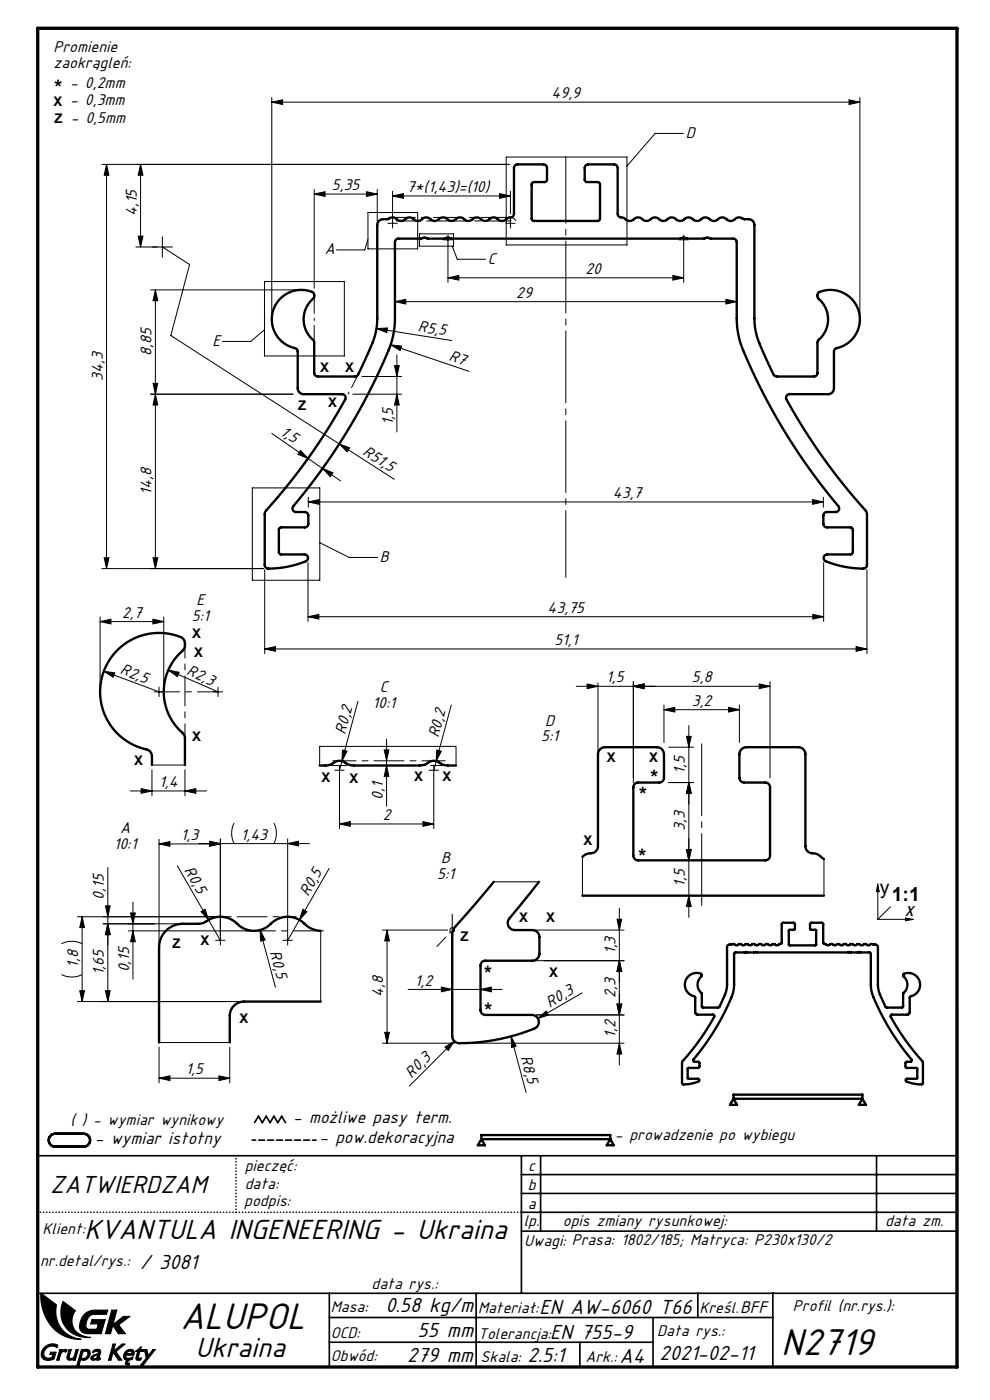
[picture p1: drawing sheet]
<svg xmlns="http://www.w3.org/2000/svg" width="210mm" height="297mm" viewBox="0 0 210 297" stroke-linecap="round" stroke-linejoin="round" font-family="sans-serif">
<g fill="none" stroke="#000" stroke-width=".5">
<path d="M59.4 63.4a5.9 5.9 0 0 1 7.1-1.2l.1 .9a6.1 6.1 0 0 0 0 9.3l.1 6.7a.75 .75 0 0 0 .7 .8l8.2-.1 .4-.3 1.9-4.1a16.7 16.7 0 0 0 2.1-7.8v-20a1.25 1.25 0 0 1 1.3-1.1h.9a1.77 1.77 0 0 1 2.4 .3 1.72 1.72 0 0 0 1.8-.6 1.72 1.72 0 0 1 1.8 .6 1.72 1.72 0 0 0 1.8-.6 1.72 1.72 0 0 1 1.8 .6 1.72 1.72 0 0 0 1.7-.6 1.72 1.72 0 0 1 1.8 .6 1.72 1.72 0 0 0 1.8-.6 1.72 1.72 0 0 1 1.8 .6 1.72 1.72 0 0 0 1.8-.6 1.72 1.72 0 0 1 1.8 .6 1.72 1.72 0 0 0 1.8-.6 1.72 1.72 0 0 1 1.7 .6 1.77 1.77 0 0 0 1.8-.6l.2-.1a.84 .84 0 0 0 1-.7v-9.8l.2-.4 .6-.3h5.5a.75 .75 0 0 1 .7 .7v2.5l-.1 .4-.4 .1h-2.3l-.4 .4v7.4l.1 .3 .4 .2h13.5l.3-.2 .2-.3v-7.4l-.4-.4h-2.4l-.3-.1-.2-.4v-2.6l.4-.5 .4-.1h5.5a.75 .75 0 0 1 .7 .7v9.9a1.43 1.43 0 0 0 1.4 .8 1.48 1.48 0 0 0 2.3 0 1.66 1.66 0 0 1 2 .5 1.72 1.72 0 0 0 1.8-.6 1.72 1.72 0 0 1 1.8 .6 1.72 1.72 0 0 0 1.8-.6 1.72 1.72 0 0 1 1.7 .6 1.72 1.72 0 0 0 1.8-.6 1.72 1.72 0 0 1 1.8 .6 1.72 1.72 0 0 0 1.8-.6 1.72 1.72 0 0 1 1.8 .6 1.72 1.72 0 0 0 1.8-.6 1.72 1.72 0 0 1 1.7 .6 1.7 1.7 0 0 0 1.8-.6 1.5 1.5 0 0 1 1.4 .3h1.3a1.25 1.25 0 0 1 1 1.2v20.5a19.2 19.2 0 0 0 2.5 8l1.6 3.3 .5 .3h8.3l.4-.3 .1-.4v-6.6a8.7 8.7 0 0 0 2.2-4 6.4 6.4 0 0 0-2.2-5.4v-.7a1.2 1.2 0 0 1 1.2-.7 6.3 6.3 0 0 1 7.7 4.8 6.3 6.3 0 0 1-5.1 7.5l-.3 .6v7.8a1.25 1.25 0 0 1-1.2 1.2h-8.4a.75 .75 0 0 0-.5 1.1 133.4 133.4 0 0 0 17 24l.1 11.2-.3 .6a17 17 0 0 1-8.7-1.7 .75 .75 0 0 1-.1-.8 .75 .75 0 0 1 .7-.4h4.9l.4-.1 .1-.4v-4.8l-.1-.3-.4-.1-5.3-.1-.4-.5v-1.9a.75 .75 0 0 1 .7-.8h2a.75 .75 0 0 0 .4-1.2 124.5 124.5 0 0 1-20.9-35l-.4-2.1-.2-2v-16.9a.75 .75 0 0 0-.8-.8h-4.9a1.05 1.05 0 0 0-1.3 0h-3.7a1.05 1.05 0 0 0-1.3 0h-48.7a1.05 1.05 0 0 0-1.3 0h-3.7a1.05 1.05 0 0 0-1.3 0h-4.8l-.4 .2-.3 .3v16.5a18.6 18.6 0 0 1-2.1 8.4 131.4 131.4 0 0 1-19.6 31.6 .75 .75 0 0 0 .7 1h1.9l.5 .2 .2 .6v1.7a.75 .75 0 0 1-.7 .8h-5l-.4 .1-.1 .4v4.7l.1 .4 .4 .1h5a.75 .75 0 0 1 .6 .7 .75 .75 0 0 1-.4 .8 18 18 0 0 1-8.4 1.4l-.3-.6v-11.2a128.5 128.5 0 0 0 17.1-24.2 .75 .75 0 0 0-.7-.9h-8.4a1.25 1.25 0 0 1-1-1.2l-.1-7.9a.91 .91 0 0 0-.9-.7 6.2 6.2 0 0 1-2.8-10.4zM32.2 162.3v-1.9a1.5 1.5 0 0 0-1.1-1.4 12.5 12.5 0 0 1-9.3-16 12.5 12.5 0 0 1 16.9-7.7 1.95 1.95 0 0 1 0 2.8 11.6 11.6 0 0 0 .3 17.7l.2 .8v5.7M67.8 162.4h1.5l.9-.2a2.47 2.47 0 0 1 3-.4l.9 .4 .9 .2h14l1.2-.2a2.47 2.47 0 0 1 3-.4l1.3 .6h2.2M68 197.5h-.2a5.6 5.6 0 0 1-3.8-2 5.2 5.2 0 0 0-7.1 1 5.2 5.2 0 0 1-7.1-1 5.3 5.3 0 0 0-6.6 .3l-1.1 .2a10.1 10.1 0 0 0-5.4 .4 5 5 0 0 0-3 4.6v20.2M104.7 187.1l-8.1 9.5a2.5 2.5 0 0 0-.7 1.7v21.5a1.5 1.5 0 0 0 1.5 1.5 40.1 40.1 0 0 0 16.4-3.4 1.5 1.5 0 0 0 .4-1.6 1.5 1.5 0 0 0-1.4-1h-9.9a1 1 0 0 1-1-1v-9.5a1 1 0 0 1 1-1h10a1.5 1.5 0 0 0 1.5-1.5v-3.5a1.5 1.5 0 0 0-1.5-1.5h-3.7a1.5 1.5 0 0 1-1.4-.9 1.5 1.5 0 0 1 .2-1.6l6.3-7.7M123.5 181.8a3.4 3.4 0 0 1 2.4-.9l.7-.6 .2-.8v-19.5a1.5 1.5 0 0 1 1.5-1.5h11a1.5 1.5 0 0 1 1.5 1.5v5a1 1 0 0 1-1 1h-4.5a1 1 0 0 0-1 1v14.5a1 1 0 0 0 1 1h27a1 1 0 0 0 1-1v-14.5a1 1 0 0 0-1-1h-4.5a1 1 0 0 1-1-1v-5a1.5 1.5 0 0 1 1.5-1.5h11a1.5 1.5 0 0 1 1.5 1.5v19.5a1.67 1.67 0 0 0 2 1.6l.7 .2 1.3 .9M123.5 190h51.3M68 212.5h-16.3a3 3 0 0 0-3 3v5.7M146 207.2a2.13 2.13 0 0 1 2.9-.4l-.1 .3a2.5 2.5 0 0 0 .1 3.8v2.6l.1 .2 3.3 .1 .3-.2a11.1 11.1 0 0 0 1.6-4.8v-8l.3-.4h.6a.8 .8 0 0 1 1.1 .2l.1-.1a.85 .85 0 0 1 1.3 .1l.2-.1a.85 .85 0 0 1 1.3 .1l.1-.1a.85 .85 0 0 1 1.3 .1l.1-.1a.85 .85 0 0 1 1.3 .1l.2-.1a.85 .85 0 0 1 1.2 .1l.2-.1a.85 .85 0 0 1 1.3 .1l.8-.4 .2-.2v-3.9l.3-.3h2.2l.3 .2v1.2l-1.1 .1-.2 .1v3l.2 .2 5.5-.1 .1-3.1-.1-.1-1.1-.1-.1-1.2 .3-.2h2.3l.2 .3v3.9l.5 .3a.81 .81 0 0 0 1.2 0h.2a.85 .85 0 0 0 1.2 0h.2a.85 .85 0 0 0 1.3 0h.1a.85 .85 0 0 0 1.3 0h.1a.85 .85 0 0 0 1.3 0h.2a.85 .85 0 0 0 1.3 0h.1a.84 .84 0 0 0 1.3 0l1 .1 .3 .4v8a11.3 11.3 0 0 0 1.9 5l3.4-.1 .1-3a2.49 2.49 0 0 0 0-3.8v-.1a2.2 2.2 0 0 1 3.2 .7 2.63 2.63 0 0 1-1.8 4v3.3l-.2 .3-.3 .2h-3.4l-.2 .2a57.3 57.3 0 0 0 6.9 9.9l-.1 4.6a1.56 1.56 0 0 1-1.4 0l-1.2-.3a1.01 1.01 0 0 1-1-.5l.2-.3h2.1l.2-.2-.1-2.1-2.2-.1-.2-.2 .1-1 1-.1 .2-.3a49 49 0 0 1-8.5-14.7l-.2-1.1v-6.9l-.2-.1-2.3-.1-26.2 .1-.3 .3-.1 7.5a39 39 0 0 1-5.5 10.9l-3.1 4.1 .2 .3 1.1 .2v1l-.2 .2h-2.1l-.1 .1v2.1l2.2 .1 .2 .3a1.01 1.01 0 0 1-1 .5l-1.1 .3a1.57 1.57 0 0 1-1.4 0l-.1-4.8a46 46 0 0 0 6.8-9.7l-.3-.2h-3.2l-.4-.2-.1-.3-.1-3.3a2.57 2.57 0 0 1-1.4-4.3zM203 214.3v75.7M155.6 233.1v-.9h27.3v.9M155.6 233.1h27.3"/>
<path d="M155.6 233.1l.7 1.3h-1.5zM182.9 233.1l.8 1.3h-1.5zM10.7 241l.8-.5h6.2a1.37 1.37 0 0 1 1.4 1.4 1.37 1.37 0 0 1-1.4 1.4h-6a1.37 1.37 0 0 1-1.2-.9 1.37 1.37 0 0 1 .2-1.4zM102.1 241.7v-.9h27.4v.9M102.1 241.7h27.4M102.1 241.7l.8 1.3h-1.5zM129.5 241.7l.7 1.3h-1.5z"/>
</g>
<g fill="none" stroke="#000" stroke-width=".25">
<path d="M8.7 274.3l3.3 2.5a5.8 5.8 0 0 0 5.3 7.3 8.2 8.2 0 0 1-8.4-6.9zM13.4 276.1l2.6 2a3.5 3.5 0 0 0-.4 3.6 3.5 3.5 0 0 0 3 2h.7a5.4 5.4 0 0 1-5.9-7.6zM18 278.8a3 3 0 0 1 2.1-.9h2.7l-.2 .9h-2.6a2.16 2.16 0 0 0-1.6 3l.5 .2h1.6l.4-1.2h-1.6l.2-.8h2.8l-.8 2.9h-2.8a1.69 1.69 0 0 1-1.7-.8 1.69 1.69 0 0 1 .1-1.8l.4-.9zM23.7 277.9h1.1l-.9 3.2 2.3-1.8h1.3l-2.3 1.8 1.4 1.8h-1.5l-1.2-1.8-.5 1.8h-1zM9.4 285.9a2.37 2.37 0 0 1 2.8-.5l-.1 .5a1.7 1.7 0 0 0-2-.1 1.7 1.7 0 0 0-.7 1.9l.7 .4h.7l.3-.1 .1-.7h-.6l.1-.4h1.2l-.4 1.4a2.03 2.03 0 0 1-2.7-.5v-1zM12.7 286.3h.4l-.1 .4a.75 .75 0 0 1 1.3-.2l-.4 .3a.62 .62 0 0 0-.7 0 .62 .62 0 0 0-.4 .5l-.3 1.2h-.4zM14.7 286.3h.4l-.4 1.5 .1 .3 .3 .1 .6-.3 .4-1.6h.5l-.7 2.2h-.4l.1-.2-.5 .2a.59 .59 0 0 1-.7-.1 .59 .59 0 0 1-.2-.6zM17.3 286.3h.4v.1l.3-.1a.88 .88 0 0 1 1.1 .3 .88 .88 0 0 1-.1 1.1l-.4 .5-.5 .3-.5 .1-.5-.2-.3 1.2h-.5zM17.6 286.8a.66 .66 0 0 1 1 0 .66 .66 0 0 1-.2 1l-.6 .4-.6-.2zM20.6 288.1l-.1 .2M20.7 287.4l-.4 .2a.37 .37 0 0 0-.5 .2 .37 .37 0 0 0 .2 .5l.6-.2M21 288.1h.3l-.3 .4-.4 .1-.1-.3"/>
<path d="M21 288.1l.3-1.1-1.2 .4a.67 .67 0 0 0-.7 .4 .67 .67 0 0 0 .2 .7l.9-.2M21 288.1l-.5 .2M21.3 287.1a.65 .65 0 0 0-.2-.8 .65 .65 0 0 0-.8 0l-.5 .2-.1 .5 .4-.3a.44 .44 0 0 1 .8 .3l-.3 1.1M24 285.2h.5l-.5 1.5 1.9-1.5h.6l-1.9 1.5 1.2 1.8h-.7l-1.1-1.6-.5 1.6h-.5zM26.7 286.7l.8-.4a.79 .79 0 0 1 .9 .3 .79 .79 0 0 1 0 .9h-1.7a.62 .62 0 0 0 .3 .7 .62 .62 0 0 0 .7-.1l.5-.3-.1 .5-.8 .3a.34 .34 0 0 0-.1 .6h.2v.4h-.5a.49 .49 0 0 1-.3-.5 .49 .49 0 0 1 .3-.5h.1a.97 .97 0 0 1-.8-.8 .97 .97 0 0 1 .4-1zM27 286.8l.7-.2 .2 .2 .1 .4h-1.2zM28.8 286.6l1.1-.8-.1 .5h.7l-.1 .4h-.7l-.4 1.3 .2 .1 .5-.1-.1 .5-.4 .1a.46 .46 0 0 1-.6-.1 .46 .46 0 0 1 0-.6l.3-1.2zM30.6 286.3h.5l.3 1.3 1.1-1.3h.4l-2.6 3.3h-.5l1.2-1.5z"/>
</g>
<g fill="none" stroke="#000" stroke-width=".35">
<path d="M54 238.2l.8-1.4 .8 1.4 .9-1.4 .8 1.4 .8-1.4 .8 1.4 .8-1.4 .9 1.4M8 245.2h195M110.6 257.2h92.4M110.6 253.2h92.4M110.6 245.2v29.2M110.6 249.2h92.4M114.7 245.2v15.9M185.9 245.2v16M8 274.4h195M8 260.6v29.4M69.9 274.4v15.6h65.7M69.9 279.5h94"/>
<path d="M101 274.4v15.6M110.6 261.2h92.4M138.5 279.5v10.5M148 274.2v5.3M163.9 274.3v15.8M69.9 284.8h68.6M123 284.8v5.2"/>
</g>
<path d="M50.1 257.2v-12" fill="none" stroke="#000" stroke-width=".35" stroke-dasharray="0 .6"/>
<path d="M8 257.2h102.6" fill="none" stroke="#000" stroke-width=".35" stroke-dasharray="0 .6" stroke-dashoffset=".1"/>
<path d="M8 6h195v284h-195z" fill="none" stroke="#000" stroke-width=".7"/>
<path d="M186.2 195l2.7-2.6" fill="none" stroke="#000" stroke-width=".21" stroke-dasharray="6.3 1.3 1.3 1.3"/>
<g fill="none" stroke="#000" stroke-width=".21">
<path d="M21.6 34.9h86.4M22.6 34.9v85.7M22.6 34.9l.5 2.3h-1zM29.8 34.9v17.5M29.8 34.9l.5 2.3h-1zM57.7 21.7l2.3-.5v1zM57.7 20.7v46M57.7 21.7h124.7M107.4 33.3h25.6v18.7h-25.6zM145 28.3h-6l-6 6.9M180.1 21.2l2.3 .5-2.3 .5zM182.4 20.7v46"/>
<path d="M28.8 52.4h7.8M29.3 50.1h1l-.5 2.3zM34.4 52.4l5.8 3.7-4 15.1 47.4 30.5M34.4 50.2v4.4M56.1 59.7h16.9v15.8h-16.9zM66.7 41.2l2.3-.5v1zM66.7 40.2v20.9M66.7 41.2h13.3M77.7 40.7l2.3 .5-2.3 .5zM78.1 50.7l-.7 2.3h-6M78.1 45.1h10.5v7.7h-10.5zM80 40.2v8.4"/>
<path d="M82.3 47.4h2M83.3 41.6l2.3-.5v1zM83.3 40.6v7.8M83.3 41.6h25M89 49.6h7.2v2.6h-7.2zM94 50.9h2M95 58.9l2.3-.5v1zM95 49.9v10M95 58.9h50M95.9 52.2l1.1 2.8h6M106 41.1l2.3 .5-2.3 .5zM107.3 47.4h2"/>
<path d="M108.3 46.4v2M108.3 40.6v4.8M142.7 58.4l2.3 .5-2.3 .5zM144 50.9h2M145 49.9v10M32 61.5h30.9M33 61.5v59.1M33 61.5l.5 2.3h-1zM56.1 70l-2.9 2.4h-6M76.8 79.9h8.4M79.9 69.7l2.3-.1-.2 1zM79.9 69.7l15.9 2.5"/>
<path d="M82.9 73.2l2.3 .2-.3 1zM82.9 73.2l16.6 5.6M83.7 77.6h1l-.5 2.3zM83.8 64l2.3-.5v1zM83.8 64h72.5M84.2 75.3v16.3M154 63.5l2.3 .5-2.3 .5zM32 83.6h30.2M32.5 81.3h1l-.5 2.3zM33 83.6l.5 2.3h-1zM57.6 92l14.6 10M63.7 95.6l1.7 1.7-2.2-.9z"/>
<path d="M66 96.3l-1.2 1.8M68.4 99.4l2.2 .9-.5 .8zM69.1 98.4l-1.2 1.8M72 94.2l2.2 .8-.6 .8zM74.8 83.6h10.4M84.2 83.6l.5 2.3h-1zM22.1 118.3h1l-.5 2.3zM32.5 118.3h1l-.5 2.3zM53.5 103.5h14.3v19.6h-14.3zM65.3 119.4v12.4M65.4 106.5l2.3-.5v1zM65.4 105.5v2.1"/>
<path d="M65.4 106.5h109.3M67.8 115.1l6.3 3.2h6M172.4 106l2.3 .5-2.3 .5zM174.7 105.5v2.1M174.7 119.4v12.4M21.2 131.9l2.3-.5v1zM21.2 130.9v14.9M21.2 131.9h13.5M21.6 120.6h34.3M32.4 131.4l2.3 .5-2.3 .5zM34.7 130.9v14.9M56.2 137.7l2.3-.5v1z"/>
<path d="M56.2 120.9v17.8M56.2 137.7h127.7M65.3 130.8l2.3-.5v1zM65.3 130.8h109.4M172.4 130.3l2.3 .5-2.3 .5zM181.6 137.2l2.3 .5-2.3 .5zM183.9 120.9v17.8M22 142.4l2.3 .3-.3 1zM22 142.4l11.7 4.4M32.7 146.8h2M33.7 145.8v2M35.7 142.2l2.3 .4-.4 .9z"/>
<path d="M35.7 142.2l10.5 4.6M45.2 146.8h2M46.2 145.8v2M72.6 159.1l1 .3-1.1 2.1zM75.9 148.8l-3.9 14.6M81.5 159.1h1l-.5 2.3zM82 156.8v14.2M92.6 159.1l1 .3-1.1 2.1zM95.7 149.6l-3.7 13.8M124.5 145.1l2.3 .5-2.3 .5zM126.8 144.9v34.6M134.3 145.6l2.3-.5v1z"/>
<path d="M134.3 144.6v21.4M140.8 150.6l2.3-.5v1zM140.8 149.6v7.9M140.8 150.6h16M141.8 158.5h5.3M145.6 156.2h1l-.5 2.3zM146.1 153.9v40.7M154.5 150.1l2.3 .5-2.3 .5zM156.8 149.6v7.9M161 145.1l2.3 .5-2.3 .5zM163.3 144.6v20.4M163.3 145.6h-41.1"/>
<path d="M27.6 167.8h16.2M29.9 167.3l2.3 .5-2.3 .5zM32.2 163.3v5.5M32.2 162.3h7M33.7 179l2.3-.5v1zM33.7 178v25M33.7 179h13M39.2 167.8l2.3-.5v1zM39.2 163.3v5.5M42.1 179h23.5M44.4 178.5l2.3 .5-2.3 .5zM46.7 178v22.5"/>
<path d="M49.7 174.6a4.9 4.9 0 0 0 0 4.4M58.1 174.6a4.9 4.9 0 0 1 0 4.4M61 179l2.3-.5v1zM61 178v22.5M67.8 162.4v-4.1h28.9v4.1M71 163.4h2M72 174.8l2.3-.5v1zM72 162.4v13.4M72 174.8h20M82 162.4l.5 2.3h-1zM89.7 174.3l2.3 .5-2.3 .5zM91 163.4h2"/>
<path d="M92 162.4v13.4M146.1 166l.5 2.3h-1zM147.1 166h-5.3M16.4 194.5h29.3M17.4 194.5v18M17.4 194.5l.5 2.3h-1zM21.9 196h18.1M22.4 192.2h1l-.5 2.3zM22.9 196l.5 2.3h-1zM22.9 184.1v28.4M27.2 197.5h25.7M27.7 193.7h1l-.5 2.3z"/>
<path d="M28.2 197.5l.5 2.3h-1zM28.2 191.4v16.3M37.6 183.7l9.1 15.8M42.7 193.4l.8-.5 .7 2.2zM45.7 199.5h2M55.2 197.3l1.1 2.1-1 .3zM55.2 197.3l3.2 12.2M60 199.5h2M63.5 195.1l-2.5 4.4M64.2 192.9l.9 .5-1.6 1.7zM68 197.5v15M69.8 184.2l-6.3 10.9"/>
<path d="M81.1 197.3h13.8M82.1 197.3v24M82.1 197.3l.5 2.3h-1zM104.7 187.1h9.6M112.5 197.3h19.9M123.5 181.8v8.2M130.9 195h1l-.5 2.3zM131.4 192.7v33.2M145.6 180.2h1l-.5 2.3zM146.1 190l.5 2.3h-1zM174.8 182.2v7.8M186.2 187.5l.3 1.7h-.6z"/>
<path d="M186.2 189.2v5.8h5.9M192.1 194.7l1.6 .3-1.6 .3zM13.1 206.8a4.9 4.9 0 0 0 4.3 0M13.1 200.2a4.9 4.9 0 0 1 4.3 0M16.4 212.5h34.3M16.9 210.2h1l-.5 2.3zM22.4 210.2h1l-.5 2.3zM81.6 219h1l-.5 2.3zM86.6 209.9h19.9M93.6 209.4l2.3 .5-2.3 .5zM101.9 209.9l2.3-.5v1zM108.4 219.9l1.1 2.1-1 .2z"/>
<path d="M108.4 219.9l3.2 11.9M111.2 203.8h21.2M113.8 215.3h18.6M114.1 216.1l1.7-1.6 .5 .8zM123.5 210.6l-9.4 5.5M130.9 213h1l-.5 2.3zM131.4 203.8l.5 2.3h-1zM33.7 221.2h15M33.7 228.7l2.3-.5v1zM33.7 222.2v7.5M33.7 228.7h15M46.4 228.2l2.3 .5-2.3 .5z"/>
<path d="M48.7 222.2v7.5M81.1 221.3h15.3M94.4 222.1l2-1.2-1.3 1.9zM96.4 220.9l-9.6 9.5M98.4 221.3h34M131.4 221.3l.5 2.3h-1z"/>
<circle cx="95.9" cy="197.3" r=".5"/>
</g>
<path d="M53.5 241.9h13.5" fill="none" stroke="#000" stroke-width=".35" stroke-dasharray="1.3 .6" stroke-dashoffset=".5"/>
<g fill="#000">
<path d="M186.2 187.5l.3 1.7h-.6zM192.1 194.7v.6l1.6-.3z" fill-rule="evenodd"/>
<path d="M8.7 274.3a9 9 0 0 0 6.3 9.6l2.3 .2-1.3-.2-1-.4-1.8-1.4-.7-1-.5-1.4-.2-1.4 .2-1.5zM18 278.8l-.6 .8-.4 1.2-.1 .9 .3 .7 .5 .3 .5 .2h3.3l.8-2.9h-2.8l-.2 .8h1.6l-.4 1.2h-1.6l-.4-.1-.3-.6 .1-.9 .5-.9 .5-.5 .6-.2h2.7l.2-.9-3.3 .1-.9 .3zM23.7 277.9l-1.3 5h1l.5-1.8 1.2 1.8h1.5l-1.4-1.8 2.3-1.8h-1.3l-2.3 1.8 .9-3.2zM9.5 285.8l-.5 .5-.2 .7v.6l.2 .5 .4 .3 .6 .2 1.5-.3 .4-1.4h-1.2l-.1 .4h.6l-.1 .7-.8 .1-.6-.1-.3-.4-.1-.8 .3-.6 .7-.5 .9-.1 .9 .3 .1-.5-.6-.3h-.8l-.7 .2zM12.7 286.3l-.6 2.2h.4l.3-1.2 .3-.4 .4-.2 .4 .2 .4-.4-.6-.2-.7 .5 .1-.5zM17.6 286.8l-.4 1.2 .6 .2 .6-.4 .2-.7-.3-.5zM17.3 286.3h.4v.1l.6-.1 .5 .1 .3 .4v.6l-.4 .7-.5 .4-.5 .1-.6-.2-.3 1.2h-.5zM24 285.2l-1 3.3h.5l.5-1.6 1.1 1.6h.7l-1.2-1.8 1.9-1.5h-.6l-1.9 1.5 .5-1.5zM26.6 286.7l.5-.3 .6-.1 .5 .1 .2 .3v.8h-1.7v.4l.3 .2h.6l.6-.3-.1 .5-.7 .3-.3 .4v.2h.3v.4l-.8-.2 .1-.4 .3-.4-.5-.2-.3-.4 .1-.7zM27 286.9l-.2 .3h1.2v-.4l-.3-.2zM30.6 286.3l.4 1.8-1.2 1.5h.5l2.6-3.3h-.4l-1.1 1.3-.3-1.3zM28.8 286.6l.4 .1-.3 1.7 .3 .2 .7-.1 .1-.5-.5 .1-.2-.2 .4-1.2h.7l.1-.4h-.7l.1-.5zM14.7 286.3l-.5 1.6 .1 .4 .6 .3 .7-.3-.1 .2h.4l.7-2.2h-.5l-.4 1.6-.6 .3-.3-.1-.1-.3 .4-1.5zM19.8 286.5l-.1 .5 .8-.3 .3 .1v.3l.5-.1v-.5l-.2-.2h-.7zM19.5 287.7l-.2 .4 .1 .4 .4 .1 .5-.1 .3-.4-.7 .1-.1-.3 .9-.5 .1-.3zM20.8 287.1l-.3 1.2 .5-.2 .3-1.1zM20.5 288.3l.1 .3h.3l.3-.2 .1-.3z" fill-rule="evenodd"/>
<path d="M13.4 276.1l2.6 2-.5 1-.2 1.2 .1 1 .5 1 1.6 1 1.8 .4h-1.6l-1.4-.4-1.2-.6-1-.9a5.5 5.5 0 0 1-.7-5.7z" fill-rule="evenodd"/>
</g>
<path d="M92.6 200.9l5.4-5.9 5.2-6.1" fill="none" stroke="#000" stroke-width=".21" stroke-dasharray="5.1 1 .5 1" stroke-dashoffset="2.2" stroke-linecap="butt"/>
<path d="M109.4 46.9a1.25 1.25 0 0 0-2-.4" fill="none" stroke="#000" stroke-width=".21" stroke-dasharray="5.1 1 .5 1" stroke-linecap="butt"/>
<path d="M72 86.9a125 125 0 0 0 7-14" fill="none" stroke="#000" stroke-width=".21" stroke-dasharray="5.1 1 .5 1" stroke-dashoffset="2.3" stroke-linecap="butt"/>
<path d="M120 122.5v-89.3" fill="none" stroke="#000" stroke-width=".21" stroke-dasharray="15.2 1.3 1.3 1.3" stroke-dashoffset="1.1"/>
<path d="M148.8 192.9v-35.9" fill="none" stroke="#000" stroke-width=".21" stroke-dasharray="15.2 1.3 1.3 1.3" stroke-dashoffset="-.8"/>
<path d="M33.7 146.8h12.5" fill="none" stroke="#000" stroke-width=".21" stroke-dasharray="6.3 1.3 1.3 1.3" stroke-dashoffset="2"/>
<path d="M39.2 156.6v-20.1" fill="none" stroke="#000" stroke-width=".21" stroke-dasharray="6.3 1.3 1.3 1.3" stroke-dashoffset="3.3"/>
<path d="M70.6 161.4h23.8" fill="none" stroke="#000" stroke-width=".21" stroke-dasharray="6.3 1.3 1.3 1.3" stroke-dashoffset="1.4"/>
<path d="M44.2 194.5h18.6" fill="none" stroke="#000" stroke-width=".21" stroke-dasharray="6.3 1.3 1.3 1.3" stroke-dashoffset="4"/>
<path d="M51.4 197.5h17.8" fill="none" stroke="#000" stroke-width=".21" stroke-dasharray="6.3 1.3 1.3 1.3" stroke-dashoffset="-.7"/>
<path d="M82.4 46.1h25.4" fill="none" stroke="#000" stroke-width=".21" stroke-dasharray="6.3 1.3 1.3 1.3" stroke-dashoffset=".6"/>
<path d="M84 46.9h24.4" fill="none" stroke="#000" stroke-width=".21" stroke-dasharray="6.3 1.3 1.3 1.3" stroke-dashoffset="1.2"/>
<path d="M68.6 162.4h27.7" fill="none" stroke="#000" stroke-width=".21" stroke-dasharray="5.1 1 .5 1" stroke-dashoffset=".2"/>
<path d="M95.9 193.9v25.9" fill="none" stroke="#000" stroke-width=".21" stroke-dasharray="5.1 1 .5 1" stroke-dashoffset="1"/>
<path d="M66.7 72.9v-10.3" fill="none" stroke="#000" stroke-width=".21" stroke-dasharray="5.1 1 .5 1" stroke-dashoffset="1.2"/>
<g fill="#000">
<path d="M79.9 69.7l2.3-.1-.2 1zM82.9 73.2l2.3 .2-.3 1zM72 94.2l2.2 .8-.6 .8zM22 142.4l2.3 .3-.3 1zM35.7 142.2l2.3 .4-.4 .9zM72.6 159.1l1 .3-1.1 2.1zM92.6 159.1l1 .3-1.1 2.1zM42.7 193.4l.8-.5 .7 2.2zM55.2 197.3l1.1 2.1-1 .3zM64.2 192.9l.9 .5-1.6 1.7zM108.4 219.9l1.1 2.1-1 .2zM114.1 216.1l1.7-1.6 .5 .8z"/>
<path d="M94.4 222.1l2-1.2-1.3 1.9z"/>
<path d="M57.7 21.7l2.3-.5v1zM180.1 21.2l2.3 .5-2.3 .5zM65.3 130.8l2.3-.5v1zM172.4 130.3l2.3 .5-2.3 .5zM72 174.8l2.3-.5v1zM89.7 174.3l2.3 .5-2.3 .5zM21.2 131.9l2.3-.5v1zM32.4 131.4l2.3 .5-2.3 .5z"/>
<path d="M83.3 41.6l2.3-.5v1zM106 41.1l2.3 .5-2.3 .5z"/>
<path d="M95 58.9l2.3-.5v1zM142.7 58.4l2.3 .5-2.3 .5z"/>
<path d="M33 61.5l.5 2.3h-1zM32.5 81.3h1l-.5 2.3zM29.3 50.1h1l-.5 2.3zM29.8 34.9l.5 2.3h-1zM22.4 192.2h1l-.5 2.3zM22.9 196l.5 2.3h-1zM131.4 203.8l.5 2.3h-1zM130.9 213h1l-.5 2.3zM82.1 197.3l.5 2.3h-1zM81.6 219h1l-.5 2.3zM145.6 180.2h1l-.5 2.3zM146.1 190l.5 2.3h-1z"/>
<path d="M154 63.5l2.3 .5-2.3 .5zM83.8 64l2.3-.5v1zM172.4 106l2.3 .5-2.3 .5zM65.4 106.5l2.3-.5v1zM77.7 40.7l2.3 .5-2.3 .5zM66.7 41.2l2.3-.5v1zM46.4 228.2l2.3 .5-2.3 .5zM33.7 228.7l2.3-.5v1zM44.4 178.5l2.3 .5-2.3 .5zM33.7 179l2.3-.5v1zM154.5 150.1l2.3 .5-2.3 .5zM140.8 150.6l2.3-.5v1z"/>
<path d="M63.7 95.6l1.7 1.7-2.2-.9zM68.4 99.4l2.2 .9-.5 .8z"/>
<path d="M22.1 118.3h1l-.5 2.3zM22.6 34.9l.5 2.3h-1zM22.4 210.2h1l-.5 2.3zM22.9 196l.5 2.3h-1zM16.9 210.2h1l-.5 2.3zM17.4 194.5l.5 2.3h-1zM131.4 221.3l.5 2.3h-1zM130.9 213h1l-.5 2.3zM146.1 166l.5 2.3h-1zM145.6 156.2h1l-.5 2.3z"/>
<path d="M32.5 118.3h1l-.5 2.3zM33 83.6l.5 2.3h-1zM84.2 83.6l.5 2.3h-1zM83.7 77.6h1l-.5 2.3z"/>
<path d="M181.6 137.2l2.3 .5-2.3 .5zM56.2 137.7l2.3-.5v1z"/>
<path d="M134.3 145.6l2.3-.5v1zM124.5 145.1l2.3 .5-2.3 .5z"/>
<path d="M161 145.1l2.3 .5-2.3 .5zM134.3 145.6l2.3-.5v1z"/>
<path d="M39.2 167.8l2.3-.5v1zM29.9 167.3l2.3 .5-2.3 .5z"/>
<path d="M44.4 178.5l2.3 .5-2.3 .5zM61 179l2.3-.5v1z"/>
<path d="M82 162.4l.5 2.3h-1zM81.5 159.1h1l-.5 2.3z"/>
<path d="M28.2 197.5l.5 2.3h-1zM27.7 193.7h1l-.5 2.3z"/>
<path d="M130.9 195h1l-.5 2.3zM131.4 203.8l.5 2.3h-1z"/>
<path d="M145.6 180.2h1l-.5 2.3zM146.1 166l.5 2.3h-1z"/>
<path d="M93.6 209.4l2.3 .5-2.3 .5zM101.9 209.9l2.3-.5v1z"/>
</g>
<g font-size="8.8">
<text x="38.3" y="281.9">ALUPOL</text>
<text x="165.7" y="287.4">N2719</text>
</g>
<g font-size="6.6">
<text x="17.9" y="262.9">KVANTULA INGENEERING - Ukraina</text>
<text x="41.4" y="287.8">Ukraina</text>
</g>
<text font-size="5.8" x="10.6" y="253">ZATWIERDZAM</text>
<g font-size="4.8">
<text x="29.7" y="269.1">/ 3081</text>
<text x="81.7" y="278.4">0.58 kg/m</text>
<text x="114.4" y="278.7">EN AW-6060 T66</text>
<text x="88.6" y="283.7">55 mm</text>
<text x="116.7" y="284.1">EN 755-9</text>
<text x="86.4" y="288.9">279 mm</text>
<text x="111.9" y="289">2.5:1</text>
<text x="131.4" y="289.1">A4</text>
<text x="139.9" y="288.5">2021-02-11</text>
</g>
<text font-size="4.3" x="192" y="194.2">x</text>
<g font-size="4.2">
<text x="11.6" y="20">*</text>
<text x="138" y="166.4">*</text>
<text x="135.6" y="170">*</text>
<text x="135.4" y="183.1">*</text>
<text x="102.7" y="207.8">*</text>
<text x="102.8" y="215.7">*</text>
</g>
<g font-size="4.1">
<text x="186.6" y="189.7">y</text>
<text x="189.2" y="191">1:1</text>
</g>
<g font-size="4">
<text x="62.2" y="238.2">- możliwe pasy term.</text>
<text x="20.1" y="242.7">- wymiar istotny</text>
<text x="67.8" y="242.5">- pow.dekoracyjna</text>
</g>
<g font-size="3.7">
<text x="11.3" y="11.1">Promienie</text>
<text x="11.4" y="14.4">zaokrągleń:</text>
<text x="14.9" y="22.3">- 0,3mm</text>
<text x="14.9" y="18.6">- 0,2mm</text>
<text x="117" y="20.8">49,9</text>
<text x="15" y="26">- 0,5mm</text>
<text x="145.5" y="29.3">D</text>
<text x="70.4" y="40.3">5,35</text>
<text x="86.3" y="40.7">7*(1,43)=(10)</text>
<text x="29" y="45.9" transform="rotate(-90 29 45.9)">4,15</text>
<text x="68.9" y="54">A</text>
<text x="103.5" y="56">C</text>
<text x="124.2" y="58.1">20</text>
<text x="109.5" y="63.2">29</text>
<text x="88.6" y="70.3" transform="rotate(9 88.6 70.3)">R5,5</text>
<text x="32.1" y="75.5" transform="rotate(-90 32.1 75.5)">8,85</text>
<text x="45.1" y="73.4">E</text>
<text x="95.1" y="76.4" transform="rotate(19 95.1 76.4)">R7</text>
<text x="21.8" y="80.8" transform="rotate(-90 21.8 80.8)">34,3</text>
<text x="59.3" y="92.1" transform="rotate(35 59.3 92.1)">1,5</text>
<text x="83.4" y="90.2" transform="rotate(-90 83.4 90.2)">1,5</text>
<text x="76.8" y="96.3" transform="rotate(33 76.8 96.3)">R51,5</text>
<text x="32.1" y="104.9" transform="rotate(-90 32.1 104.9)">14,8</text>
<text x="130" y="105.7">43,7</text>
<text x="80.6" y="119.2">B</text>
<text x="25.9" y="131">2,7</text>
<text x="40.7" y="131.8">5:1</text>
<text x="41.7" y="128.4">E</text>
<text x="116.2" y="130">43,75</text>
<text x="117.6" y="136.8">51,1</text>
<text x="25.3" y="142.9" transform="rotate(20 25.3 142.9)">R2,5</text>
<text x="39.4" y="143.1" transform="rotate(24 39.4 143.1)">R2,3</text>
<text x="80.6" y="146.8">C</text>
<text x="128.6" y="144.8">1,5</text>
<text x="146.8" y="149.7">3,2</text>
<text x="146.8" y="144.8">5,8</text>
<text x="73.2" y="155.8" transform="rotate(-75 73.2 155.8)">R0,2</text>
<text x="79" y="150.1">10:1</text>
<text x="115.6" y="154">D</text>
<text x="93" y="156.6" transform="rotate(-75 93 156.6)">R0,2</text>
<text x="114.8" y="157.3">5:1</text>
<text x="33.8" y="167">1,4</text>
<text x="145.3" y="164.1" transform="rotate(-90 145.3 164.1)">1,5</text>
<text x="81.2" y="169.6" transform="rotate(-90 81.2 169.6)">0,1</text>
<text x="81.2" y="174">2</text>
<text x="25.5" y="176.7">A</text>
<text x="38.4" y="178.2">1,3</text>
<text x="51.1" y="178.1">1,43</text>
<text x="145.3" y="176.3" transform="rotate(-90 145.3 176.3)">3,3</text>
<text x="24.1" y="180">10:1</text>
<text x="39" y="184.5" transform="rotate(60 39 184.5)">R0,5</text>
<text x="93.6" y="183.1">B</text>
<text x="22" y="190.9" transform="rotate(-90 22 190.9)">0,15</text>
<text x="65.4" y="190.3" transform="rotate(-60 65.4 190.3)">R0,5</text>
<text x="92.8" y="186.4">5:1</text>
<text x="145.3" y="188.1" transform="rotate(-90 145.3 188.1)">1,5</text>
<text x="57.3" y="202" transform="rotate(75 57.3 202)">R0,5</text>
<text x="130.6" y="202.4" transform="rotate(-90 130.6 202.4)">1,3</text>
<text x="16.6" y="205.3" transform="rotate(-90 16.6 205.3)">1,8</text>
<text x="22" y="206.9" transform="rotate(-90 22 206.9)">1,65</text>
<text x="27.4" y="206.3" transform="rotate(-90 27.4 206.3)">0,15</text>
<text x="88" y="209.1">1,2</text>
<text x="81.3" y="211.5" transform="rotate(-90 81.3 211.5)">4,8</text>
<text x="116.6" y="213.7" transform="rotate(-30 116.6 213.7)">R0,3</text>
<text x="130.6" y="211.6" transform="rotate(-90 130.6 211.6)">2,3</text>
<text x="130.6" y="220.2" transform="rotate(-90 130.6 220.2)">1,2</text>
<text x="39.4" y="227.9">1,5</text>
<text x="110.4" y="224.3" transform="rotate(75 110.4 224.3)">R8,5</text>
<text x="87.3" y="228.9" transform="rotate(-45 87.3 228.9)">R0,3</text>
<text x="15" y="238.7">( ) - wymiar wynikowy</text>
<text x="130.4" y="241.8">- prowadzenie po wybiegu</text>
<text x="51.9" y="248.5">pieczęć:</text>
<text x="112" y="248.4">c</text>
<text x="51.8" y="255.8">podpis:</text>
<text x="51.9" y="252.2">data:</text>
<text x="112" y="256.4">a</text>
<text x="112" y="252.4">b</text>
<text x="9" y="261.9">Klient:</text>
<text x="111.1" y="260.1">lp.</text>
<text x="119.4" y="260.1">opis zmiany rysunkowej:</text>
<text x="187.8" y="260.1">data zm.</text>
<text x="8.5" y="268.5">nr.detal/rys.:</text>
<text x="111.2" y="264.4">Uwagi: Prasa: 1802/185; Matryca: P230x130/2</text>
<text x="78.8" y="273.4">data rys.:</text>
<text x="70.2" y="278.2">Masa:</text>
<text x="101.4" y="278.6">Materiał:</text>
<text x="148.4" y="278.6">Kreśl.BFF</text>
<text x="168.2" y="278">Profil (nr.rys.):</text>
<text x="70.2" y="283.9">OCD:</text>
<text x="101.4" y="284">Tolerancja:</text>
<text x="139.4" y="283.5">Data rys.:</text>
<text x="70.2" y="288.7">Obwód:</text>
<text x="101.9" y="288.9">Skala:</text>
<text x="124.2" y="288.9">Ark.:</text>
</g>
<g font-size="2.8">
<text x="11.4" y="22.4">X</text>
<text x="11.6" y="26.1">Z</text>
<text x="67.9" y="79">X</text>
<text x="73.2" y="79">X</text>
<text x="63.2" y="87">Z</text>
<text x="69.6" y="86.3">X</text>
<text x="40.7" y="135.4">X</text>
<text x="41.2" y="139.4">X</text>
<text x="40.7" y="157.2">X</text>
<text x="128.7" y="161.7">X</text>
<text x="137.7" y="161.7">X</text>
<text x="28.4" y="162.3">X</text>
<text x="68.2" y="165.9">X</text>
<text x="74.1" y="166">X</text>
<text x="87.8" y="165.6">X</text>
<text x="93.8" y="165.6">X</text>
<text x="123.8" y="179.2">X</text>
<text x="110.1" y="195.5">X</text>
<text x="115.9" y="195.5">X</text>
<text x="36.6" y="201.1">Z</text>
<text x="42.5" y="200.4">X</text>
<text x="97.7" y="199.6">Z</text>
<text x="116.5" y="207.2">X</text>
<text x="50.8" y="217">X</text>
</g>
</svg>
